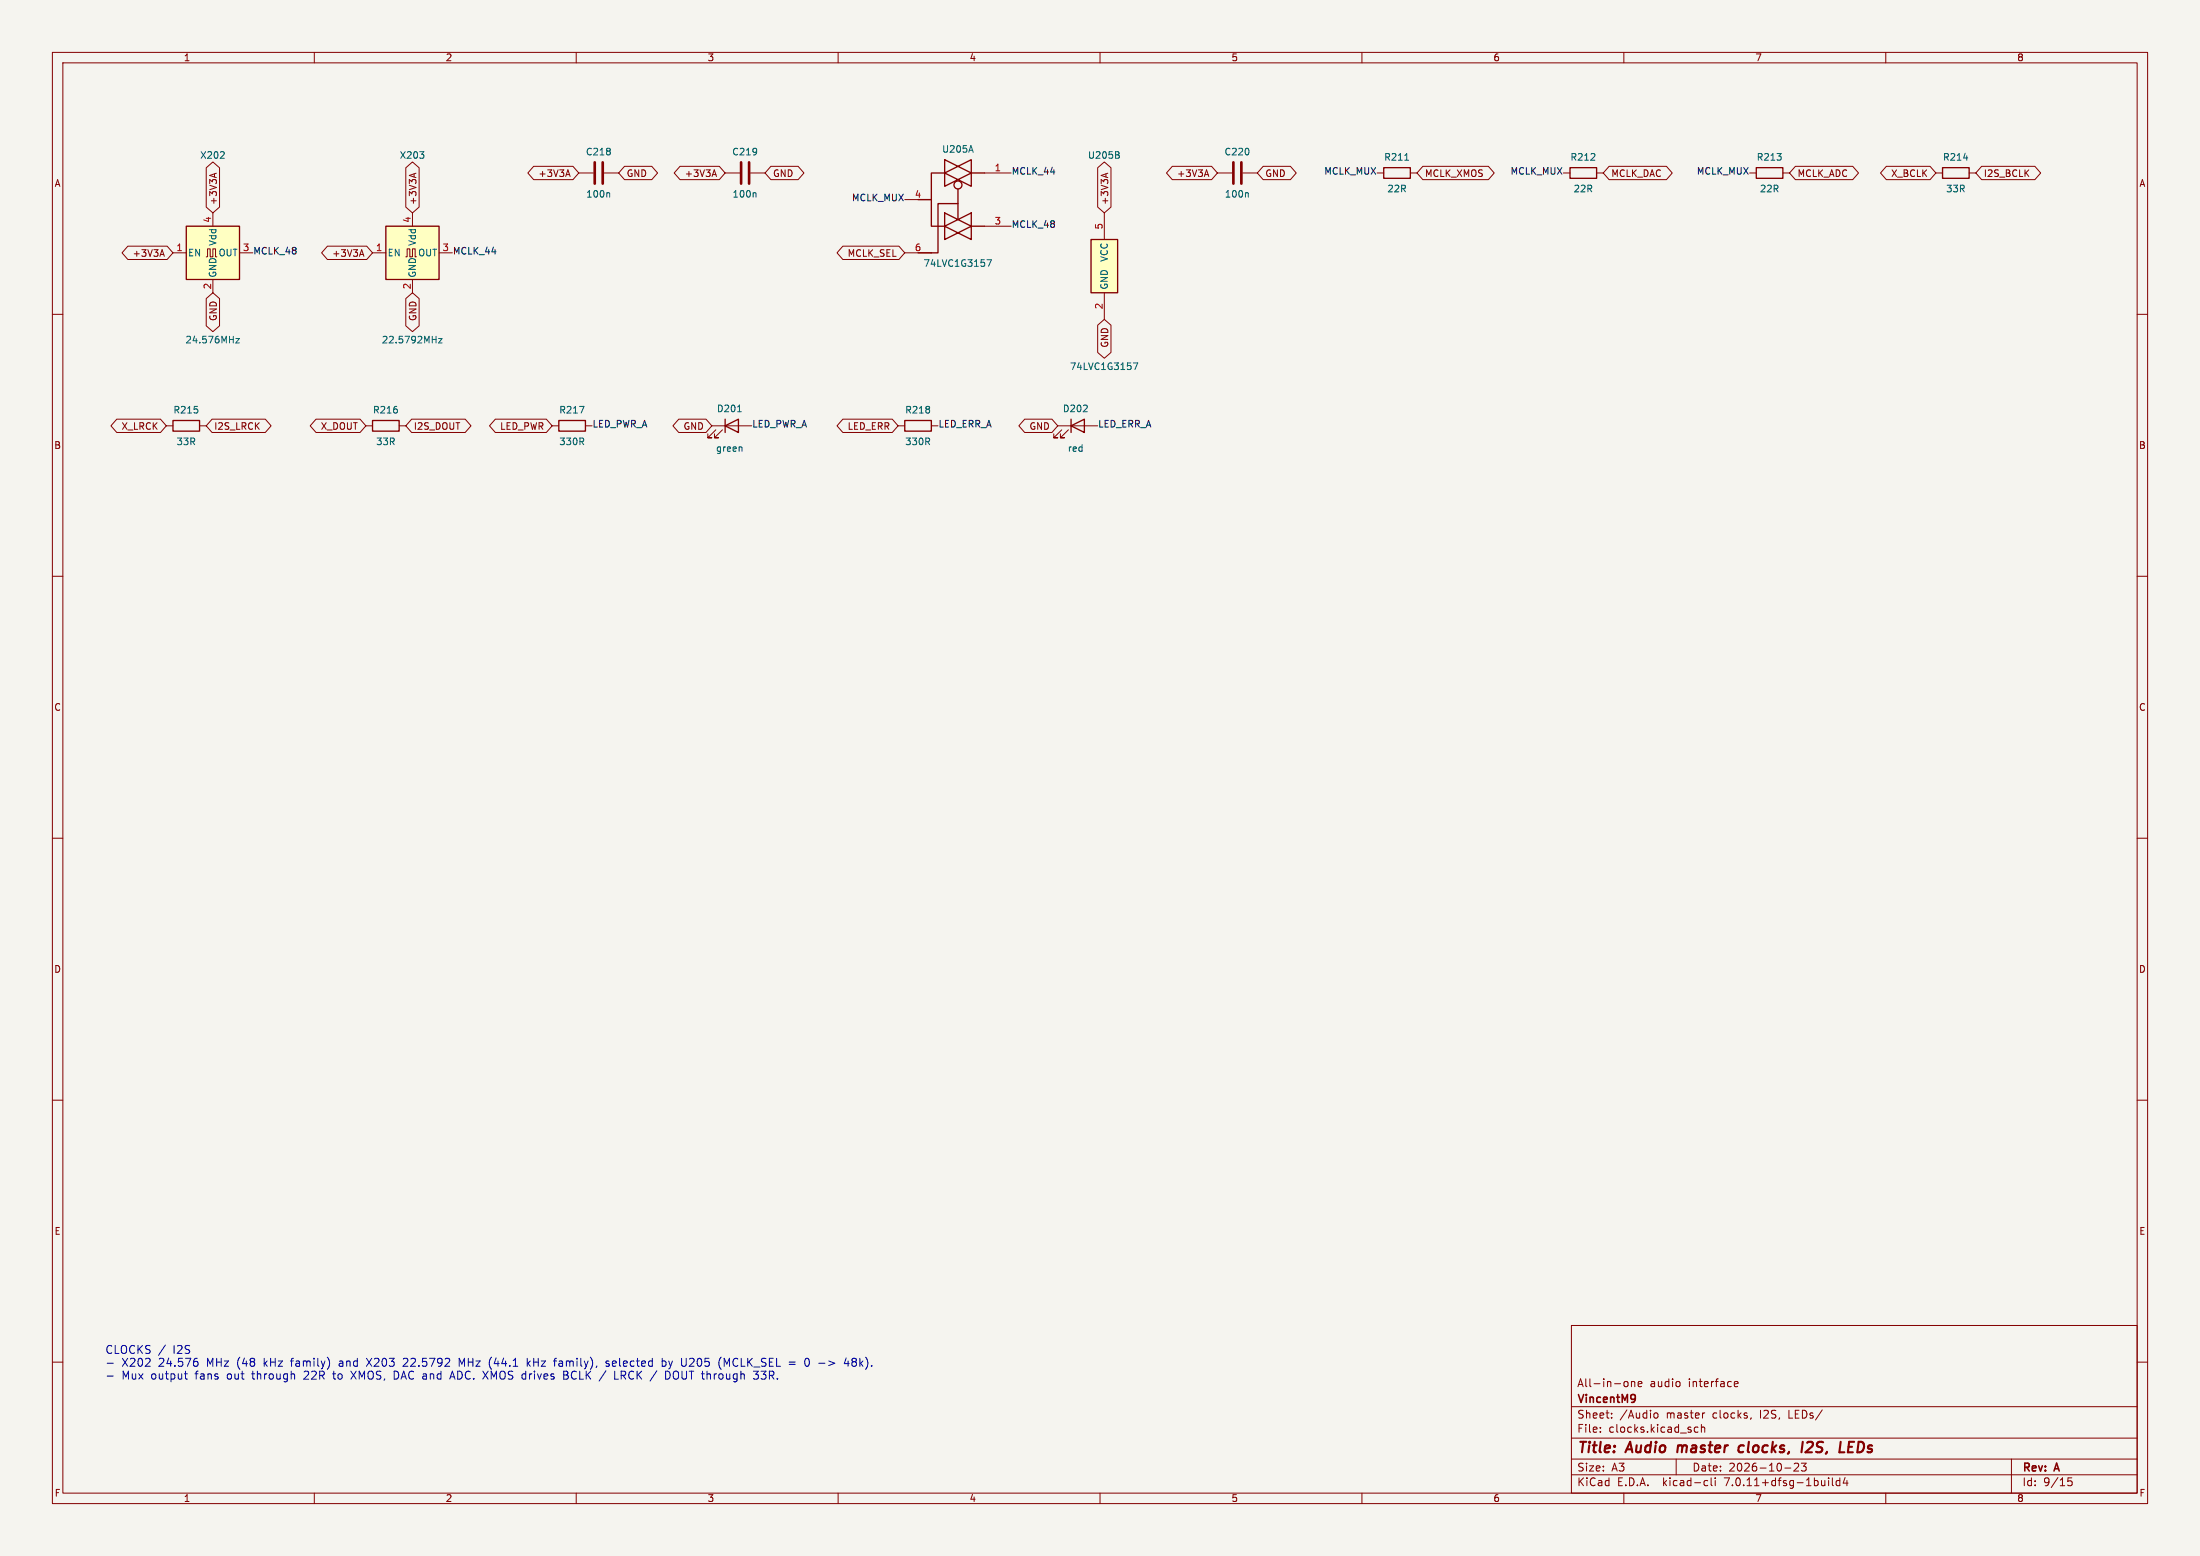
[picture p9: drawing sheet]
<svg xmlns="http://www.w3.org/2000/svg" width="420mm" height="297mm" viewBox="0 0 420 297" stroke-linecap="round" stroke-linejoin="round" font-family="sans-serif">
<path d="M0 0h420v297h-420z" fill="#f5f4ef" stroke="#f5f4ef" stroke-width=".19"/>
<g fill="none" stroke="#840000" stroke-width=".19">
<path d="M10 10h400v277h-400zM12 12h396v273h-396zM60 10v2M110 10v2M160 10v2M210 10v2M260 10v2M310 10v2M360 10v2M39.4 32l1.2-1.1 1.3 1.1v7.5l-1.3 1.1-1.2-1.1zM40.9 33.2v.6M41.3 33.1l-1.3 .4"/>
<path d="M77.5 32l1.2-1.1 1.3 1.1v7.5l-1.3 1.1-1.2-1.1zM79 33.2v.6M79.4 33.1l-1.3 .4M101.9 31.8h7.5l1.1 1.2-1.1 1.3h-7.5l-1.1-1.3zM108.1 33.3h.6M108.4 32.4l.4 1.3M110.5 33h2.8M115.3 33h2.8M119.2 31.8h5.2l1.1 1.2-1.1 1.3h-5.2l-1.1-1.3zM129.8 31.8h7.5l1.1 1.2-1.1 1.3h-7.5l-1.1-1.3zM136.1 33.3h.6M136.4 32.4l.4 1.3"/>
<path d="M138.4 33h2.8M143.3 33h2.7M147.2 31.8h5.2l1.1 1.2-1.1 1.3h-5.2l-1.2-1.3zM172.7 38.1h5.1M188 33h5M209.5 32l1.3-1.1 1.3 1.1v7.5l-1.3 1.1-1.3-1.1zM211.1 33.2v.6M211.5 33.1l-1.3 .4M223.8 31.8h7.5l1.1 1.2-1.1 1.3h-7.5l-1.1-1.3zM230 33.3h.6M230.3 32.4l.5 1.3M232.4 33h2.8"/>
<path d="M237.2 33h2.8M241.1 31.8h5.2l1.2 1.2-1.2 1.3h-5.2l-1.1-1.3zM262.9 33h1.3M269.2 33h1.3M271.6 31.8h12.5l1.2 1.2-1.2 1.3h-12.5l-1.1-1.3zM298.4 33h1.3M304.8 33h1.3M307.2 31.8h10.9l1.1 1.2-1.1 1.3h-10.9l-1.1-1.3zM334 33h1.3M340.4 33h1.2M342.7 31.8h11l1.1 1.2-1.1 1.3h-11l-1.1-1.3zM360.1 31.8h8.4l1.1 1.2-1.1 1.3h-8.4l-1.1-1.3z"/>
<path d="M369.6 33h1.2M375.9 33h1.3M378.3 31.8h10.2l1.1 1.2-1.1 1.3h-10.2l-1.1-1.3zM10 60h2M24.4 47h7.5l1.1 1.3-1.1 1.2h-7.5l-1.1-1.2zM30.6 48.6h.6M30.9 47.7l.5 1.2M33 48.3h2.6M39.4 57l1.2-1.1 1.3 1.1v5.2l-1.3 1.1-1.2-1.1zM39.4 49h.2v-1.5h.5v1.5h.5v-1.5h.5v1.5h.3M40.6 40.6v2.6M40.6 53.3v2.6"/>
<path d="M45.7 48.3h2.6M62.5 47h7.5l1.1 1.3-1.1 1.2h-7.5l-1.1-1.2zM68.7 48.6h.6M69 47.7l.5 1.2M71.1 48.3h2.6M77.5 57l1.2-1.1 1.3 1.1v5.2l-1.3 1.1-1.2-1.1zM77.5 49h.2v-1.5h.5v1.5h.5v-1.5h.5v1.5h.3M78.7 40.6v2.6M78.7 53.3v2.6M83.8 48.3h2.6M160.9 47h10.7l1.1 1.3-1.1 1.2h-10.7l-1.1-1.2zM172.7 48.3h5.1"/>
<path d="M188 43.2h5M210.8 40.6v5.1M210.8 55.9v5.1M408 60h2M209.5 62.1l1.3-1.1 1.3 1.1v5.2l-1.3 1.1-1.3-1.1zM22.3 80h8.3l1.1 1.3-1.1 1.3h-8.3l-1.1-1.3zM31.7 81.3h1.3M38.1 81.3h1.3M40.5 80h10.1l1.2 1.3-1.2 1.3h-10.1l-1.1-1.3zM60.3 80h8.4l1.1 1.3-1.1 1.3h-8.4l-1.1-1.3zM69.8 81.3h1.3M76.2 81.3h1.3"/>
<path d="M78.6 80h10.2l1.1 1.3-1.1 1.3h-10.2l-1.1-1.3zM94.6 80h9.7l1.1 1.3-1.1 1.3h-9.7l-1.2-1.3zM105.4 81.3h1.3M111.8 81.3h1.2M129.6 80h5.2l1.1 1.3-1.1 1.3h-5.2l-1.1-1.3zM135.9 81.3h7.6M136.7 82l-1.6 1.6h.8h-.8v-.8M137.9 82l-1.5 1.6h.8h-.8v-.8M160.9 80h9.4l1.1 1.3-1.1 1.3h-9.4l-1.1-1.3zM171.4 81.3h1.3M177.8 81.3h1.3M195.6 80h5.2l1.1 1.3-1.1 1.3h-5.2l-1.1-1.3z"/>
<path d="M201.9 81.3h7.6M202.7 82l-1.5 1.6h.7h-.7v-.8M204 82l-1.6 1.6h.8h-.8v-.8M10 110h2M408 110h2M10 160h2M408 160h2M10 210h2M408 210h2M10 260h2M300 253h108v32h-108zM408 260h2"/>
<path d="M300 278.5h108M300 274.5h108M300 268.5h108M305.5 273.2v.2M305.5 272.5v.1M307.7 270.5v.2M307.7 269.8v.1M310.3 263.7l.4 .1 .1 .2-.1 .5-.4 .2M311.4 263.8l.3-.1 .3 .1 .1 .9M311.4 263.7v1M312.7 264.2l.7-.2v-.2l-.5-.1-.2 .2 .1 .7h.6M315.7 270l.3-.3 .4 .1 .1 .2-.1 .6-.4 .1-.3-.3"/>
<path d="M320 278.5v3M320.7 263.8v.7M324.2 272.5l-.5-.1-.3 .3 .2 .6h.6M324.8 272.5l.2-.1 .4 .1v.9M324.8 271.9v1.5M325.4 269.7l-.2 .1M331.1 264.2l.7-.2-.1-.2-.4-.1-.2 .2 .1 .7h.5M334.3 270.6l-.1 .3M342.7 279.3l-.2 .1M343.1 279.3l.3 .3-.1 .3-.9 .9h1M343.9 279.3h.9l-.5 .6 .4 .1v.6l-.2 .2-.6-.2M384 278.5v6.5"/>
<path d="M60 285v2M110 285v2M160 285v2M210 285v2M260 285v2M300 281.5h108M310 285v2M325.6 282.6l.4 .1M326 283.5l-.4 .1M326.7 282.1v1.3l.2 .2M327.4 282.1v.1M327.4 282.6v1"/>
<path d="M340.7 280.2h1.2M349.1 282.1v.1M349.1 282.6v1M349.8 282.1v1.3l.2 .2M351.2 282.7l-.4-.1-.3 .3 .2 .6h.5M351.2 282.1v1.5M352.2 282l-.3 1.1h.9M352.6 282.6v1M360 285v2M395.5 282.1h-.7l-.1 .7 .2-.1h.5l.2 .2-.1 .5-.2 .2-.6-.2"/>
</g>
<path d="M320.4 275.9l-.2 1.3M332.9 276a.66 .66 0 0 0-1 .3v.5l.1 .3h.8M344.2 275.2l-.3 2M345.8 275.2h-.5l-.3 .2M346 276.1l-1.3 1.1h1.2M352.9 276.2h.7M354 275.2h-1l-.2 2h.9" fill="none" stroke="#840000" stroke-width=".4"/>
<path d="M312 266.3h.1a1.27 1.27 0 0 1-.1 1.2M312.2 266.8l-.2 .2" fill="none" stroke="#840000" stroke-width=".3"/>
<g fill="none" stroke="#840000" stroke-width=".25">
<path d="M175.3 38.1h2.5M180.3 33l2.6 1.3-2.6 1.3zM180.3 30.5l2.6 1.3-2.6 1.2zM180.3 33h-2.5v10.2h2.5M182.9 38.9h-3.8v9.4h-3.8M182.9 34.3l2.5-1.3v2.6zM182.9 31.8l2.5-1.3v2.5zM182.9 36.1v5.8M185.4 33h2.6M264.2 32h5v2h-5zM299.7 32h5.1v2h-5.1zM335.3 32h5.1v2h-5.1z"/>
<path d="M370.8 32h5.1v2h-5.1zM35.6 43.2h10.1v10.1h-10.1zM73.7 43.2h10.1v10.1h-10.1zM180.3 43.2l2.6 1.3-2.6 1.2zM180.3 40.6l2.6 1.3-2.6 1.3zM182.9 44.5l2.5-1.3v2.5zM182.9 41.9l2.5-1.3v2.6zM185.4 43.2h2.6M208.3 45.7h5.1v10.2h-5.1zM33 80.3h5.1v2h-5.1zM71.1 80.3h5.1v2h-5.1zM106.7 80.3h5.1v2h-5.1z"/>
<path d="M138.4 81.3l2.6-1.3v2.6zM138.4 80v2.6M172.7 80.3h5.1v2h-5.1zM204.5 81.3l2.5-1.3v2.6zM204.5 80v2.6"/>
<circle cx="182.9" cy="35.3" r=".76"/>
</g>
<g fill="none" stroke="#006464" stroke-width=".19">
<path d="M42 30.2h.8M42.8 29.1v.4M80.1 28.9h.8l-.4 .5M80.9 29.6v.5M116.2 36.8l.2 .2v.6M144.1 36.8l.2 .2v.6M185.4 27.8l.4 1.3M213.4 29.6l.3 .2-.1 .3-.1 .1M213.5 29l.1 .2-.1 .3M238.1 36.8l.2 .2v.6M268.2 30.6h.7M374.9 30.2h.7"/>
<path d="M188.4 49.6h.9l-.6 1.2M45 64.6h.7l-.7 .9h.7M83.7 64.6h.7l-.7 .9h.7M110.6 77.6h.9l-.6 1.2M140.8 78.6h.7M216.4 69.3h.8l-.5 1.2M141.6 85.4v.7"/>
</g>
<path d="M175.3 38.1h2.5M185.4 33h2.6M175.3 48.3h2.5M185.4 43.2h2.6" fill="none" stroke="#ffffc2" stroke-width=".19"/>
<path d="M113.5 31v4.1M115.1 31v4.1M141.5 31v4.1M143 31v4.1M235.5 31v4.1M237 31v4.1" fill="none" stroke="#840000" stroke-width=".51"/>
<g fill="#ffffc2" stroke="#ffffc2" stroke-width=".19">
<path d="M208.3 45.7h5.1v10.2h-5.1z"/>
<path d="M73.7 43.2h10.1v10.1h-10.1z"/>
<path d="M35.6 43.2h10.1v10.1h-10.1z"/>
</g>
<g fill="none" stroke="#0000c2" stroke-width=".19">
<path d="M31.6 256.7l-1.3 2M37.2 259.8h.3l.3 .3-.1 .5-.5 .2M37.4 259.3h.3M70 259.3l1 1.5M71 259.3l-1 1.5M77.6 259.3l-.6 .1M77.8 259.9l-.9 .9h1M93.8 259.1h.1M100.7 259.3v1.5M101.2 259.8l-.5 .6M116.3 259.8h-.4l-.2 .2v.2l.6 .2v.3h-.6M126.4 259.8h.5l.2 .3-.1 .6h-.6"/>
<path d="M126.4 259.3v1.5M139.3 259.3l-.5 1.1-.6-1.1v1.5M153.6 259.8l.2-.4 .2-.1 .4 .1 .1 .4M158.2 259.8l1.2 .4-1.2 .4M161.5 259.2l-.3 1.1h.9M161.9 259.8v1M162.9 259.9l-.3 .3 .1 .4 .2 .2 .5-.1M162.9 259.9h.3M163.2 259.9l.2 .1M163.4 259.3h-.5l-.2 .1-.1 .2 .3 .3M163.4 259.8l-.2 .1M20.5 260.2h1.1"/>
<path d="M20.5 262.7h1.1M35.2 262.2h.6M35.4 263l.4 .2M63.5 262.2h.6M64.8 260.3v.4M67 261.7l1 1.5M68 261.7l-1 1.5M85.9 263.2l.5-1.5 .5 1.5M86 262.8h.7M88.2 260.4l-.5-1.1v1.5M93.8 261.3v.1M100.8 260.2l.4 .6"/>
<path d="M106.7 260.3v.4M107.6 261.7v1.5h.6l.3-.2a.4 .4 0 0 0-.4-.6M107.6 262.4h.5M108.3 262.4h-.2M115.7 261.6l-1.3 2M117.3 263.2h.8M118.6 261.7v1.5M118.6 262.5h.6M127.9 262.4l-.1 .6M128.5 262.2l.1 .8 .3 .2M144.5 262.3l.3 .3v.4l-.3 .2h-.4M145.3 263.1l.6 .1"/>
</g>
<g font-size="2.8" fill="#840000">
<text x="301" y="277.9">Title:</text>
<text x="310.6" y="277.9">Audio</text>
<text x="321.1" y="277.9">master</text>
<text x="333.6" y="277.9">clocks,</text>
<text x="346.4" y="277.9">I2S,</text>
<text x="354.4" y="277.9">LEDs</text>
</g>
<g font-size="2.1" fill="#0000c2">
<text x="20" y="258.7">CLOCKS /</text>
<text x="23.2" y="261.2">X202</text>
<text x="23.2" y="263.6">Mux</text>
<text x="28.9" y="263.6">output</text>
<text x="30.3" y="261.2">24.576</text>
<text x="33.1" y="258.7">I2S</text>
<text x="37.4" y="263.6">fans</text>
<text x="39.6" y="261.2">MHz</text>
<text x="43.6" y="263.6">out</text>
<text x="45.5" y="261.2">(48</text>
<text x="48.6" y="263.6">through</text>
<text x="50.7" y="261.2">kHz</text>
<text x="56.1" y="261.2">family)</text>
<text x="58.6" y="263.6">22R</text>
<text x="64.3" y="263.6">to</text>
<text x="65.4" y="261.2">and</text>
<text x="67.9" y="263.6">XMOS, DAC and</text>
<text x="70.9" y="261.2">X203</text>
<text x="78" y="261.2">22.5792</text>
<text x="87.3" y="263.6">ADC. XMOS drives</text>
<text x="88.7" y="261.2">MHz</text>
<text x="94.6" y="261.2">(44.1</text>
<text x="102" y="261.2">kHz</text>
<text x="107.4" y="261.2">family),</text>
<text x="109.3" y="263.6">BCLK</text>
<text x="116.4" y="263.6">/</text>
<text x="117.4" y="261.2">selected</text>
<text x="119.3" y="263.6">LRCK /</text>
<text x="128.2" y="261.2">by</text>
<text x="129.4" y="263.6">DOUT through</text>
<text x="132.1" y="261.2">U205</text>
<text x="139.4" y="261.2">(MCLK_SEL</text>
<text x="146.6" y="263.6">33R.</text>
<text x="152.9" y="261.2">=</text>
<text x="156.1" y="261.2">0</text>
<text x="164" y="261.2">48k).</text>
</g>
<g font-size="2.1" fill="#840000">
<text x="301" y="268.2">VincentM9</text>
<text x="301" y="265">All-in-one</text>
<text x="314.9" y="265">audio</text>
<text x="322.4" y="265">interface</text>
<text x="301" y="273.7">File:</text>
<text x="301" y="271">Sheet:</text>
<text x="307.1" y="273.7">clocks.kicad_sch</text>
<text x="309.2" y="271">/Audio</text>
<text x="318.2" y="271">master</text>
<text x="327.1" y="271">clocks,</text>
<text x="336.3" y="271">I2S,</text>
<text x="341.8" y="271">LEDs/</text>
<text x="301" y="281.1">Size:</text>
<text x="307.6" y="281.1">A3</text>
<text x="323" y="281.1">Date:</text>
<text x="330" y="281.1">2026-10-23</text>
<text x="386" y="281.3">Rev:</text>
<text x="392.4" y="281.3">A</text>
<text x="301" y="283.9">KiCad</text>
<text x="308.7" y="283.9">E.D.A.</text>
<text x="317.6" y="283.9">kicad-cli</text>
<text x="329.5" y="283.9">7.0.11+dfsg-1build4</text>
<text x="386" y="283.9">Id:</text>
<text x="390.1" y="283.9">9/15</text>
</g>
<g font-size="1.8" fill="#840000">
<text x="35" y="11.9">1</text>
<text x="85" y="11.9">2</text>
<text x="135" y="11.9">3</text>
<text x="185" y="11.9">4</text>
<text x="235" y="11.9">5</text>
<text x="285" y="11.9">6</text>
<text x="335" y="11.9">7</text>
<text x="385" y="11.9">8</text>
<text x="10.3" y="35.9">A</text>
<text x="102.7" y="34">+3V3A</text>
<text x="119.5" y="34">GND</text>
<text x="130.6" y="34">+3V3A</text>
<text x="147.5" y="34">GND</text>
<text x="224.6" y="34">+3V3A</text>
<text x="241.5" y="34">GND</text>
<text x="271.9" y="34">MCLK_XMOS</text>
<text x="307.5" y="34">MCLK_DAC</text>
<text x="343.1" y="34">MCLK_ADC</text>
<text x="360.9" y="34">X_BCLK</text>
<text x="378.6" y="34">I2S_BCLK</text>
<text x="408.3" y="35.9">A</text>
<text x="41.6" y="39.2" transform="rotate(-90 41.6 39.2)">+3V3A</text>
<text x="79.7" y="39.2" transform="rotate(-90 79.7 39.2)">+3V3A</text>
<text x="211.8" y="39.2" transform="rotate(-90 211.8 39.2)">+3V3A</text>
<text x="25.2" y="49.2">+3V3A</text>
<text x="63.3" y="49.2">+3V3A</text>
<text x="161.7" y="49.2">MCLK_SEL</text>
<text x="41.6" y="61.4" transform="rotate(-90 41.6 61.4)">GND</text>
<text x="79.7" y="61.4" transform="rotate(-90 79.7 61.4)">GND</text>
<text x="211.8" y="66.5" transform="rotate(-90 211.8 66.5)">GND</text>
<text x="23.1" y="82.2">X_LRCK</text>
<text x="40.8" y="82.2">I2S_LRCK</text>
<text x="61.1" y="82.2">X_DOUT</text>
<text x="78.9" y="82.2">I2S_DOUT</text>
<text x="95.4" y="82.2">LED_PWR</text>
<text x="130.4" y="82.2">GND</text>
<text x="161.7" y="82.2">LED_ERR</text>
<text x="196.4" y="82.2">GND</text>
<text x="10.3" y="85.9">B</text>
<text x="408.2" y="85.9">B</text>
<text x="10.3" y="135.9">C</text>
<text x="408.2" y="135.9">C</text>
<text x="10.3" y="185.9">D</text>
<text x="408.2" y="185.9">D</text>
<text x="10.3" y="235.9">E</text>
<text x="408.3" y="235.9">E</text>
<text x="10.3" y="285.9">F</text>
<text x="35" y="286.9">1</text>
<text x="85" y="286.9">2</text>
<text x="135" y="286.9">3</text>
<text x="185" y="286.9">4</text>
<text x="235" y="286.9">5</text>
<text x="285" y="286.9">6</text>
<text x="335" y="286.9">7</text>
<text x="385" y="286.9">8</text>
<text x="408.3" y="285.9">F</text>
</g>
<g font-size="1.8" fill="#006464">
<text x="111.7" y="29.9">C218</text>
<text x="139.7" y="29.9">C219</text>
<text x="179.8" y="29.3">U205A</text>
<text x="233.7" y="29.9">C220</text>
<text x="38.1" y="30.5">X202</text>
<text x="76.2" y="30.5">X203</text>
<text x="207.6" y="30.5">U205B</text>
<text x="264.1" y="30.9">R211</text>
<text x="299.7" y="30.9">R212</text>
<text x="335.3" y="30.9">R213</text>
<text x="370.8" y="30.9">R214</text>
<text x="111.8" y="37.9">100n</text>
<text x="139.7" y="37.9">100n</text>
<text x="233.7" y="37.9">100n</text>
<text x="264.8" y="36.9">22R</text>
<text x="300.3" y="36.9">22R</text>
<text x="335.9" y="36.9">22R</text>
<text x="371.4" y="36.9">33R</text>
<text x="41.5" y="47" transform="rotate(-90 41.5 47)">Vdd</text>
<text x="79.6" y="47" transform="rotate(-90 79.6 47)">Vdd</text>
<text x="35.8" y="49.1">EN</text>
<text x="41.5" y="53.1" transform="rotate(-90 41.5 53.1)">GND</text>
<text x="41.6" y="49.1">OUT</text>
<text x="73.9" y="49.1">EN</text>
<text x="79.6" y="53.1" transform="rotate(-90 79.6 53.1)">GND</text>
<text x="79.7" y="49.1">OUT</text>
<text x="176.2" y="51.1">74LVC1G3157</text>
<text x="211.7" y="50.1" transform="rotate(-90 211.7 50.1)">VCC</text>
<text x="211.7" y="55.4" transform="rotate(-90 211.7 55.4)">GND</text>
<text x="35.3" y="65.7">24.576MHz</text>
<text x="72.8" y="65.7">22.5792MHz</text>
<text x="204.2" y="70.8">74LVC1G3157</text>
<text x="33" y="79.1">R215</text>
<text x="71.1" y="79.1">R216</text>
<text x="106.7" y="79.1">R217</text>
<text x="136.8" y="78.9">D201</text>
<text x="172.7" y="79.1">R218</text>
<text x="202.8" y="78.9">D202</text>
<text x="33.6" y="85.2">33R</text>
<text x="71.7" y="85.2">33R</text>
<text x="106.7" y="85.2">330R</text>
<text x="136.6" y="86.4">green</text>
<text x="172.7" y="85.2">330R</text>
<text x="203.7" y="86.4">red</text>
</g>
<g font-size="1.8" fill="#a90000">
<text x="189.8" y="32.8">1</text>
<text x="174.6" y="37.8">4</text>
<text x="40.4" y="42.6" transform="rotate(-90 40.4 42.6)">4</text>
<text x="78.5" y="42.6" transform="rotate(-90 78.5 42.6)">4</text>
<text x="189.8" y="42.9">3</text>
<text x="210.6" y="43.9" transform="rotate(-90 210.6 43.9)">5</text>
<text x="33.6" y="48">1</text>
<text x="46.3" y="48">3</text>
<text x="71.7" y="48">1</text>
<text x="84.4" y="48">3</text>
<text x="174.6" y="48">6</text>
<text x="40.4" y="55.3" transform="rotate(-90 40.4 55.3)">2</text>
<text x="78.5" y="55.3" transform="rotate(-90 78.5 55.3)">2</text>
<text x="210.6" y="59.1" transform="rotate(-90 210.6 59.1)">2</text>
</g>
<g font-size="1.8" fill="#0f0f0f">
<text x="193" y="33.5">MCLK_44</text>
<text x="252.7" y="33.5">MCLK_MUX</text>
<text x="288.3" y="33.5">MCLK_MUX</text>
<text x="323.8" y="33.5">MCLK_MUX</text>
<text x="162.5" y="38.6">MCLK_MUX</text>
<text x="193" y="43.7">MCLK_48</text>
<text x="48.3" y="48.8">MCLK_48</text>
<text x="86.4" y="48.8">MCLK_44</text>
<text x="113" y="81.8">LED_PWR_A</text>
<text x="143.5" y="81.8">LED_PWR_A</text>
<text x="179.1" y="81.8">LED_ERR_A</text>
<text x="209.5" y="81.8">LED_ERR_A</text>
</g>
</svg>
